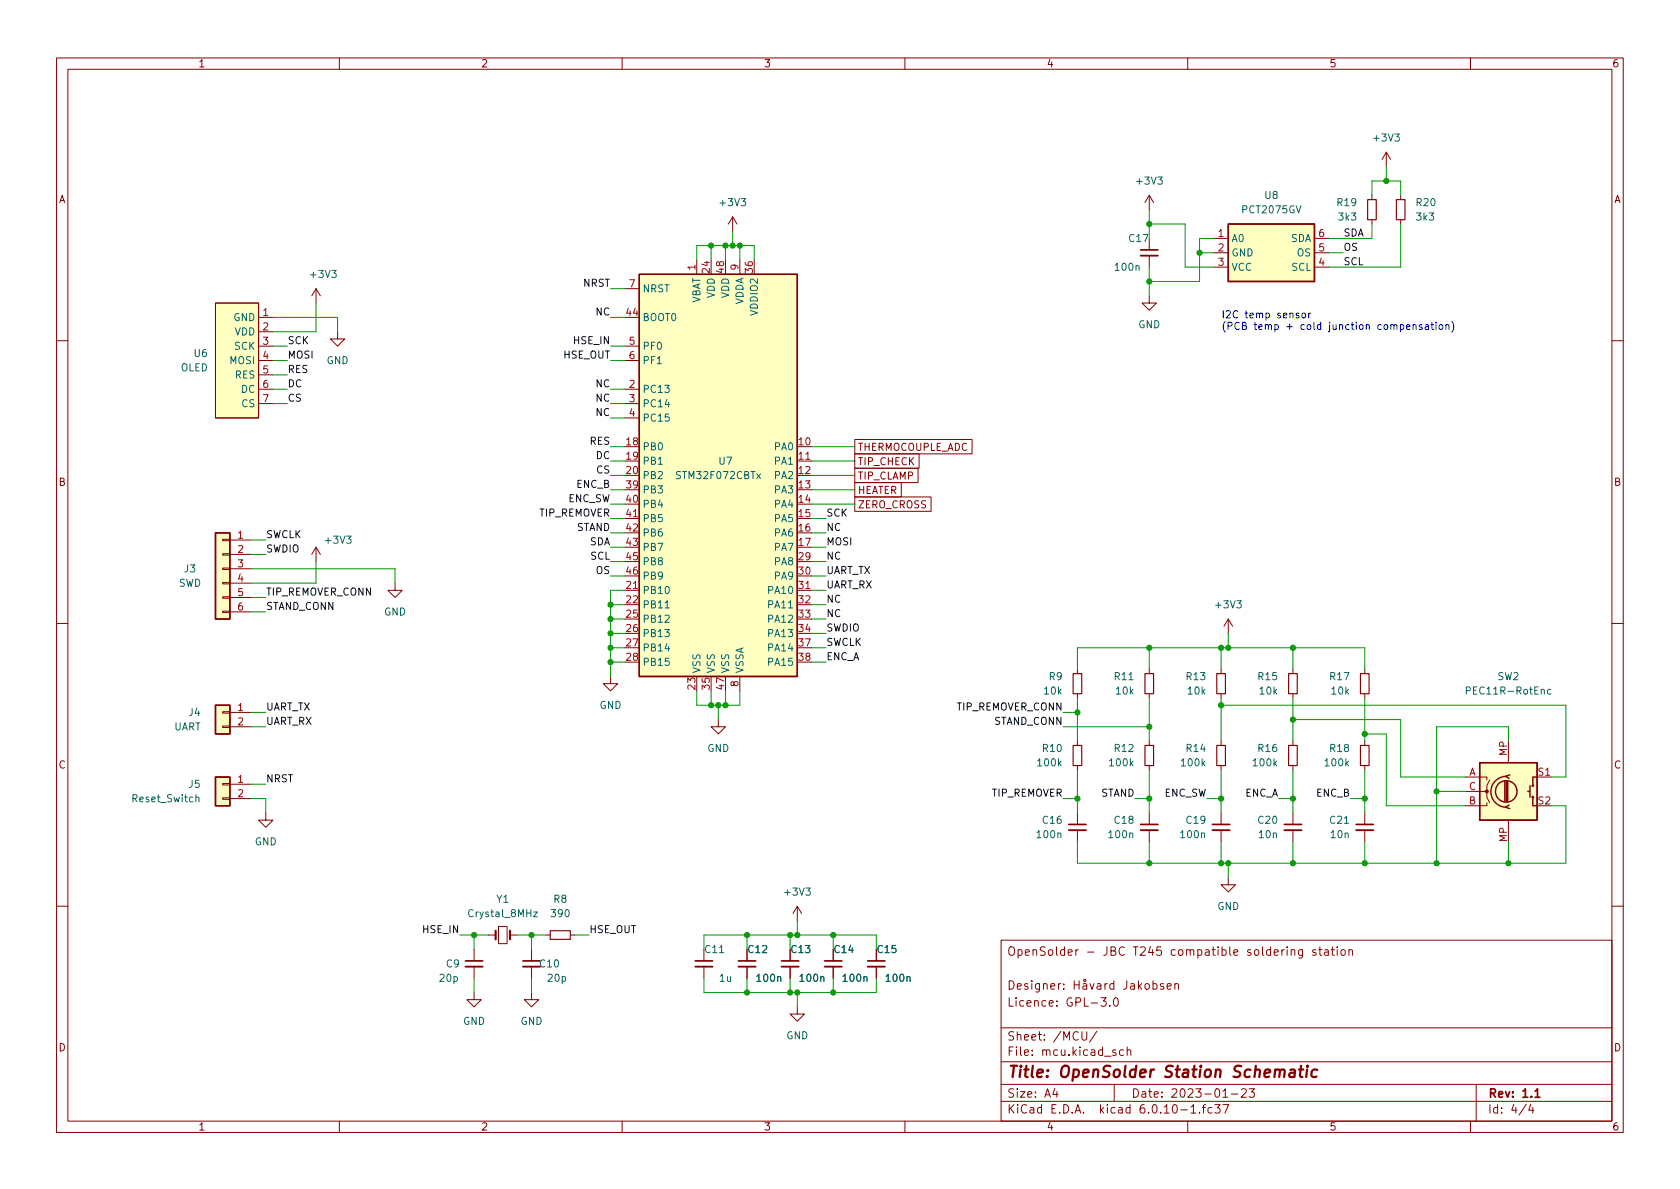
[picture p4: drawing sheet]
<svg xmlns="http://www.w3.org/2000/svg" width="297mm" height="210mm" viewBox="0 0 297 210" stroke-linecap="round" stroke-linejoin="round" font-family="sans-serif">
<g fill="none" stroke="#840000" stroke-width=".18">
<path d="M10 10.2h277v190.1h-277zM12 12.2h273v186.1h-273zM60 10.2v2M110 10.2v2M160 10.2v2M210 10.2v2M260 10.2v2M129.5 38.3l-.7 1.3M129.5 38.3v2.6M129.5 38.3l.8 1.3M203.2 34.5l.8 1.3M203.2 34.5v2.6"/>
<path d="M203.2 34.5l-.8 1.3M242.6 34.5v.8M242.6 38.9v.7M245.1 26.9l.8 1.3M245.1 26.9v2.6M245.1 26.9l-.8 1.3M247.6 34.5v.8M247.6 38.9v.7M38.1 53.6h7.6v20.3h-7.6zM45.7 56.1h2.6M45.7 58.7h2.6M55.9 51l-.8 1.3"/>
<path d="M55.9 51v2.6M55.9 51l.7 1.3M59.7 58.7v1.2h1.3l-1.3 1.3-1.3-1.3h1.3M110.5 51h2.5M123.2 46v2.5M130.8 46v2.5M203.2 52.3v1.3h1.3l-1.3 1.3-1.3-1.3h1.3M203.2 42.2v2M203.2 45.2v2M214.6 42.2h2.6M214.6 44.7h2.6M214.6 47.2h2.6"/>
<path d="M232.4 42.2h2.5M232.4 44.7h2.5M232.4 47.2h2.5M10 60.2h2M45.7 61.2h2.6M45.7 63.7h2.6M45.7 66.3h2.6M45.7 68.8h2.6M45.7 71.4h2.6M110.5 61.2h2.5M110.5 63.7h2.5M110.5 68.8h2.5"/>
<path d="M110.5 71.4h2.5M110.5 73.9h2.5M151.1 77.7h20.8v2.6h-20.8zM285 60.2h2M39.4 97.9h1.2v.3h-1.2zM39.4 95.4h1.2v.2h-1.2zM40.6 95.5h3.8M40.6 98h3.8M55.9 96.8v2.5M55.9 96.8l-.8 1.2M55.9 96.8l.7 1.2M110.5 91.7h2.5"/>
<path d="M141 81.5h2.5M151.1 80.3h11.4v2.5h-11.4zM151.1 82.8h11.2v2.5h-11.2zM151.1 85.3h8.3v2.6h-8.3zM151.1 87.9h13.5v2.5h-13.5zM10 110.2h2M39.4 108.1h1.2v.2h-1.2zM39.4 105.5h1.2v.3h-1.2zM39.4 103h1.2v.2h-1.2zM39.4 100.5h1.2v.2h-1.2zM40.6 100.6h3.8M40.6 103.1h3.8"/>
<path d="M40.6 105.7h3.8M40.6 108.2h3.8M69.8 103.1v1.3h1.3l-1.3 1.3-1.2-1.3h1.2M107.9 119.6v1.3h1.3l-1.3 1.3-1.2-1.3h1.2M110.5 104.4h2.5M130.8 119.6v2.6M141 104.4h2.5M190.5 118.4v.7M203.2 118.4v.7M215.9 118.4v.7M217.2 109.5l.7 1.2M217.2 109.5v2.5"/>
<path d="M217.2 109.5l-.8 1.2M228.6 118.4v.7M241.3 118.4v.7M285 110.2h2M39.4 138.6h1.2v.2h-1.2zM39.4 128.4h1.2v.2h-1.2zM39.4 125.9h1.2v.2h-1.2zM40.6 138.7h3.8M40.6 126h3.8M40.6 128.5h3.8M127 127.2v1.3h1.3l-1.3 1.3-1.3-1.3h1.3M190.5 122.7v.7"/>
<path d="M190.5 131.1v.7M190.5 135.4v.7M203.2 122.7v.7M203.2 131.1v.7M203.2 135.4v.7M215.9 122.7v.7M215.9 131.1v.7M215.9 135.4v.7M228.6 122.7v.7M228.6 131.1v.7M228.6 135.4v.7M241.3 122.7v.7"/>
<path d="M241.3 131.1v.7M241.3 135.4v.7M259.1 137.4h3.8v.5M259.1 139.9h3.8v1.1l.5 1M263.4 137.9l-.5 1v1h-.5M266.7 133.6v1.3M39.4 141.1h1.2v.2h-1.2zM40.6 141.2h3.8M47 143.8v1.2h1.3l-1.3 1.3-1.3-1.3h1.3M190.5 143.8v2M190.5 146.8v2M203.2 143.8v2"/>
<path d="M203.2 146.8v2M215.9 143.8v2M215.9 146.8v2M217.2 155.2v1.3h1.2l-1.2 1.2-1.3-1.2h1.3M228.6 143.8v2M228.6 146.8v2M241.3 143.8v2M241.3 146.8v2M262.9 142v.5h-3.8M266.7 145v1.3M10 160.2h2M83.8 175.5v1.3h-1.3l1.3 1.2 1.3-1.2h-1.3"/>
<path d="M83.8 167.9v2M83.8 170.9v2.1M86.4 165.3h1.2M88.1 163.8h1.6v3.1h-1.6zM90.2 165.3h1.2M94 175.5v1.3h1.2l-1.2 1.2-1.3-1.2h1.3M94 167.9v2M94 170.9v2.1M96.5 165.3h.8M100.8 165.3h.8M124.5 167.9v2M124.5 170.9v2.1"/>
<path d="M132.1 167.9v2M132.1 170.9v2.1M139.7 167.9v2M139.7 170.9v2.1M141 178v1.3h1.2l-1.2 1.3-1.3-1.3h1.3M141 160.3l.7 1.2M141 160.3v2.5M141 160.3l-.8 1.2M147.3 167.9v2M147.3 170.9v2.1M154.9 167.9v2M154.9 170.9v2.1"/>
<path d="M177 166.3h108v32h-108zM178.4 173.4a.76 .76 0 0 1 .9 .8 .76 .76 0 0 1-.9 .7zM179.9 174.4l.7-.1-.1-.3-.4-.1-.2 .2v.8h.6M181.7 174l-.3-.1-.3 .2 .1 .3 .5 .1v.4h-.6M182.4 173.4v.2M182.4 173.9v1M183.8 173.9v1.2l-.3 .3h-.4M183.8 174l-.4-.1-.3 .3v.4l.1 .3h.6M184.5 174.1l.2-.2 .4 .1v.9M184.5 173.9v1M185.8 174.4l.7-.1-.1-.3-.4-.1-.2 .2 .1 .8h.5M187.1 173.9v1"/>
<path d="M187.6 173.9l-.3 .1-.2 .2M188.1 174.8v.1M188.1 174v.1M189.9 173.4v1.5M189.9 174.1h.9M190.8 173.4v1.5M191.5 174h.6v.9M192.1 174.3l-.5 .1a.29 .29 0 0 0-.2 .2 .29 .29 0 0 0 .2 .3h.5M192.7 173.9l.4 1 .3-1M194 174h.6v.9M194.6 176.4h1l-.5 .6 .4 .1v.7l-.2 .1h-.4l-.3-.1M194.6 174.3l-.5 .1a.29 .29 0 0 0-.2 .2 .29 .29 0 0 0 .2 .3h.5"/>
<path d="M195.4 173.9v1M195.8 173.9l-.3 .1-.1 .2M196.2 177.8v.1M196.9 174l-.4-.1-.3 .3v.4l.2 .3h.5M196.9 173.4v1.5M197 176.6l.2-.2a.81 .81 0 0 1 .6 .7 .81 .81 0 0 1-.3 .8h-.1a.81 .81 0 0 1-.4-1.3zM199.2 173.4v1.1a.48 .48 0 0 1-.6 .4M199.9 174h.6l.1 .9M200.6 174.3l-.5 .1a.29 .29 0 0 0-.2 .2 .29 .29 0 0 0 .2 .3h.5M201.3 173.4v1.5M201.4 174.4l.5 .5M201.9 173.9l-.6 .6"/>
<path d="M202.6 174l.3-.1 .3 .3v.4l-.3 .3h-.3l-.2-.3v-.4zM203.9 174l.4-.1 .3 .3v.4l-.2 .3h-.5M203.9 173.4v1.5M205.7 174l-.3-.1-.3 .2 .1 .3 .5 .1v.4h-.6M206.4 174.4l.7-.1-.1-.3-.4-.1-.2 .2v.8h.6M207.7 174.1l.2-.2 .4 .1 .1 .9M207.7 173.9v1M227.6 167.4v.2M227.6 167.9v1M228.3 168.1l.2-.2 .4 .1v.9M228.3 167.9v1M230.3 167.9v1.2l-.3 .3h-.4"/>
<path d="M230.3 168l-.4-.1-.3 .3v.4l.1 .3h.6M232.6 168l-.3-.1-.2 .2v.3l.5 .1v.4h-.5M233.1 167.9h.6M233.4 167.4v1.3l.3 .2M234.2 168h.6l.1 .9M234.9 168.3l-.5 .1a.29 .29 0 0 0-.3 .2 .29 .29 0 0 0 .3 .3h.5M235.4 167.9h.5M235.6 167.4v1.3l.3 .2M236.4 167.4v.2M236.4 167.9v1M237.2 168l.4-.1 .3 .3v.4l-.3 .3h-.4l-.1-.3v-.4zM238.5 168.1l.2-.2 .4 .1v.9"/>
<path d="M238.5 167.9v1M285 160.2h2M60 198.3v2M110 198.3v2M160 198.3v2M177 194.8h108M177 191.8h108M177 187.8h108M177 181.8h108M186.5 192.5l-.4 1h1M186.9 193v1M191.3 182.4v1.2l.3 .3h.4l.1-.3v-1.2"/>
<path d="M193.9 182.4l-1.3 1.9M197 191.8v3M197.3 185.7l-.4-.1-.2 .2 .1 .3 .5 .1v.4h-.6M198.6 185.7l-.4-.1-.3 .3v.4l.2 .3h.5M199.3 185.8l.2-.2 .4 .1v.9M199.3 185.1v1.5M208.8 196.3h1.1M210 198.3v2M210.6 195.8l.4-.5v1.5M210.6 196.8h.8M212.1 196.7v.1M212.6 195.8h.5"/>
<path d="M213.1 195.3l-.3 .2v1.3M214.3 195.9l-.4-.1-.3 .3v.4l.1 .3h.6M214.8 195.3h.9l-.5 .6 .4 .1v.7l-.2 .1h-.4l-.2-.1M216.2 195.3h1l-.6 1.5M216.2 194h.9M217.7 193.5h1.2M219.5 192.7l.6-.2 .2 .2 .1 .3-1 1h1M220.9 192.5h.9l-.5 .6 .4 .1v.7l-.2 .1h-.4l-.2-.1M260 198.3v2M261 191.8v6.5M269.9 195.3l-1.3 1.9M270.6 195.3l-.3 1h.9"/>
<path d="M271 195.8v1"/>
<circle cx="191.8" cy="173.4" r=".21"/>
</g>
<g fill="none" stroke="#840000" stroke-width=".3">
<path d="M201.7 44.2h3M189 145.8h3M201.7 145.8h3M214.4 145.8h3M227.1 145.8h3M239.8 145.8h3M82.3 169.9h3M92.5 169.9h3M122.9 169.9h3.1M130.6 169.9h3M138.2 169.9h3M145.8 169.9h3"/>
<path d="M153.4 169.9h3.1M271.4 193l.4-.5v1.5M271.4 194h.9"/>
</g>
<path d="M228.1 189.2l.2-.1 .6 .1-.1 1.3M229 189.6l-.7 .1a.4 .4 0 0 0-.4 .3 .4 .4 0 0 0 .3 .5l.7-.1M229.7 189.1h.7M230 188.5l-.2 1.7 .1 .2 .4 .1M231.1 189.1l-.2 1.4M231.2 188.5l-.1 .1 .1 .1 .1-.1-.1-.1v.2M232.9 189.2a.66 .66 0 0 0-1 .3l-.1 .6 .2 .3 .2 .1 .6-.1" fill="none" stroke="#840000" stroke-width=".4"/>
<g fill="none" stroke="#840000" stroke-width=".2">
<path d="M241.8 35.3h1.5v3.6h-1.5zM246.9 35.3h1.5v3.6h-1.5zM189.7 119.1h1.6v3.6h-1.6zM202.4 119.1h1.6v3.6h-1.6zM215.1 119.1h1.6v3.6h-1.6zM227.8 119.1h1.6v3.6h-1.6zM240.5 119.1h1.6v3.6h-1.6zM189.7 131.8h1.6v3.6h-1.6zM202.4 131.8h1.6v3.6h-1.6zM215.1 131.8h1.6v3.6h-1.6zM227.8 131.8h1.6v3.6h-1.6zM240.5 131.8h1.6v3.6h-1.6z"/>
<path d="M97.3 164.6h3.5v1.5h-3.5z"/>
</g>
<g fill="#ffffc2" stroke="#ffffc2" stroke-width=".18">
<path d="M38.1 53.6h7.6v20.3h-7.6z"/>
<path d="M261.6 134.9h10.2v10.1h-10.2z"/>
<path d="M217.2 39.6h15.2v10.2h-15.2z"/>
<path d="M38.1 137.4h2.5v5.1h-2.5z"/>
<path d="M38.1 94.2h2.5v15.3h-2.5z"/>
<path d="M113 48.5h28v71.1h-28z"/>
<path d="M38.1 124.7h2.5v5.1h-2.5z"/>
</g>
<g fill="none" stroke="#840000" stroke-width=".25">
<path d="M217.2 39.6h15.2v10.2h-15.2zM113 48.5h28v71.1h-28zM38.1 94.2h2.5v15.3h-2.5zM38.1 137.4h2.5v5.1h-2.5zM38.1 124.7h2.5v5.1h-2.5zM261.6 134.9h10.2v10.1h-10.2zM266.1 138.2v3.5M266.3 137.3a2.73 2.73 0 0 0-2.7 2.7 2.73 2.73 0 0 0 2.7 2.7M266.3 138.2v3.5M266.6 138.2v3.5M267 137l-.8 .3 .6 .4M270.1 139.9h.4"/>
<path d="M270.5 138.9v2.1M271.8 137.4h-.8v1.5M266.8 142.4l-.6 .3 .8 .3M271 141v1.5h.8"/>
<circle cx="266.3" cy="139.9" r="1.9"/>
<circle cx="271" cy="138.9" r=".13"/>
<circle cx="271" cy="141" r=".13"/>
</g>
<circle cx="262.9" cy="139.9" r=".25" fill="#840000" stroke="#840000" stroke-width=".18"/>
<path d="M117.6 107.5h.7M259.3 122.1h.6l.1-.2-.1-.3-.6-.1v1.2M274.2 122l-.4-.1-.2 .2 .1 .6h.5M34.6 141.1l.2-.2 .3 .1 .1 .8M94.3 161.3h.7l-.7 .8h.7" fill="none" stroke="#006464" stroke-width=".18"/>
<path d="M87.6 164.6v1.5M90.2 164.6v1.5" fill="none" stroke="#840000" stroke-width=".38"/>
<g fill="none" stroke="#840000" stroke-width=".33">
<path d="M201.7 45.2h3M189 146.8h3M201.7 146.8h3M214.4 146.8h3M227.1 146.8h3M239.8 146.8h3M82.3 170.9h3M92.5 170.9h3M122.9 170.9h3.1M130.6 170.9h3M138.2 170.9h3M145.8 170.9h3"/>
<path d="M153.4 170.9h3.1"/>
</g>
<g fill="none" stroke="#0000c2" stroke-width=".18">
<path d="M229.6 55.4h-.3l-.1 .1v.2l.4 .2v.3h-.4M230.3 55.4h.3l.3 .2v.4l-.3 .2h-.3l-.1-.2zM231.4 55.4v.8M231.8 55.4l-.4 .2M248.7 57.8l.6-.1-.1-.2-.3-.1-.2 .2 .1 .6h.4M249.8 57.5l.2-.1 .3 .1 .1 .8M249.8 57.4v.9M251.4 57.5l-.3-.1-.2 .2 .1 .2 .4 .1v.3h-.5M252 57.5h.5l.1 .8M252.6 57.7l-.5 .1-.1 .2 .1 .3 .5-.1M253 57.4h.5M253.2 57v1.1l.3 .2"/>
<path d="M253.9 57v.1M253.9 57.4v.9M254.6 57.5l.3-.1 .2 .3v.3l-.2 .3-.3-.1-.2-.2zM255.6 57.5l.2-.1 .3 .1 .1 .8M255.6 57.4v.9M256.7 56.8a1.46 1.46 0 0 1 0 1.9"/>
</g>
<g fill="none" stroke="#009600" stroke-width=".18">
<path d="M203.2 37.1v5.1M203.2 39.6h6.3v7.6h5.1M242.6 39.6v2.6h-7.7M242.6 34.5v-2.5h5v2.5M245.1 29.5v2.5M247.6 39.6v7.6h-12.7M48.3 56.1h11.4v2.6M55.9 53.6v5.1h-7.6M107.9 56.1h2.6M107.9 51h2.6M123.2 46v-2.6h10.1v2.6M125.7 43.4v2.6"/>
<path d="M128.3 43.4v2.6M129.5 40.9v2.5M130.8 43.4v2.6M203.2 47.2v5.1M212.1 44.7h2.5M214.6 42.2h-2.5v7.6h-8.9M234.9 44.7h2.6M48.3 63.7h2.5M48.3 71.4h2.5M48.3 68.8h2.5M48.3 66.3h2.5M48.3 61.2h2.5"/>
<path d="M107.9 63.7h2.6M107.9 71.4h2.6M107.9 73.9h2.6M107.9 79h2.6M107.9 68.8h2.6M107.9 61.2h2.6M143.5 79h7.6M44.4 98h2.6M44.4 95.5h2.6M55.9 99.3v3.8h-11.5M107.9 99.3h2.6M107.9 89.1h2.6"/>
<path d="M107.9 91.7h2.6M107.9 81.5h2.6M107.9 94.2h2.6M107.9 96.8h2.6M107.9 86.6h2.6M107.9 84.1h2.6M143.5 99.3h2.5M143.5 89.1h7.6M143.5 91.7h2.5M143.5 81.5h7.6M143.5 94.2h2.5M143.5 96.8h2.5"/>
<path d="M143.5 86.6h7.6M143.5 84.1h7.6M44.4 105.7h2.6M44.4 108.2h2.6M44.4 100.6h25.4v2.5M107.9 114.5h2.6M107.9 112h2.6M107.9 109.5h2.6M107.9 101.8h2.6M107.9 106.9h2.6M107.9 117.1h2.6M110.5 104.4h-2.6v15.2"/>
<path d="M143.5 114.5h2.5M143.5 112h2.5M143.5 109.5h2.5M143.5 101.8h2.5M143.5 104.4h2.5M143.5 106.9h2.5M143.5 117.1h2.5M190.5 118.4v-3.9h50.8v3.9M203.2 114.5v3.9M215.9 114.5v3.9M217.2 112v2.5M228.6 114.5v3.9"/>
<path d="M44.4 126h2.6M44.4 128.5h2.6M44.4 138.7h2.6M123.2 122.2v2.5h7.6v-2.5M125.7 122.2v2.5M127 124.7v2.5M128.3 122.2v2.5M188 126h2.5M188 128.5h15.2M190.5 123.4v7.7M190.5 136.1v7.7M203.2 123.4v7.7"/>
<path d="M203.2 136.1v7.7M215.9 123.4v7.7M215.9 136.1v7.7M215.9 124.7h61v12.7h-2.6M228.6 127.2h19v10.2h11.5M228.6 123.4v7.7M228.6 136.1v7.7M241.3 129.8h3.8v12.7h14M241.3 123.4v7.7M241.3 136.1v7.7M254 139.9h5.1M266.7 131.1v-2.6h-12.7v24.1"/>
<path d="M44.4 141.2h2.6v2.6M188 141.2h2.5M200.7 141.2h2.5M203.2 148.8v3.8M213.4 141.2h2.5M215.9 148.8v3.8M217.2 152.6v2.6M226.1 141.2h2.5M228.6 148.8v3.8M238.8 141.2h2.5M241.3 148.8v3.8M266.7 148.8v3.8"/>
<path d="M274.3 142.5h2.6v10.1h-86.4v-3.8M81.3 165.3h5.1M83.8 165.3v2.6M83.8 173v2.5M91.4 165.3h5.1M94 165.3v2.6M94 173v2.5M101.6 165.3h2.5M124.5 167.9v-2.6h30.4v2.6M124.5 173v2.5h30.4v-2.5M132.1 165.3v2.6M132.1 173v2.5"/>
<path d="M139.7 165.3v2.6M139.7 173v2.5M141 162.8v2.5M141 175.5v2.5M147.3 165.3v2.6M147.3 173v2.5"/>
</g>
<g fill="#009600" stroke="#009600" stroke-width=".18">
<circle cx="141" cy="165.3" r=".46"/>
<circle cx="139.7" cy="165.3" r=".46"/>
<circle cx="94" cy="165.3" r=".46"/>
<circle cx="132.1" cy="165.3" r=".46"/>
<circle cx="83.8" cy="165.3" r=".46"/>
<circle cx="128.3" cy="43.4" r=".46"/>
<circle cx="129.5" cy="43.4" r=".46"/>
<circle cx="125.7" cy="43.4" r=".46"/>
<circle cx="130.8" cy="43.4" r=".46"/>
<circle cx="107.9" cy="109.5" r=".46"/>
<circle cx="107.9" cy="106.9" r=".46"/>
<circle cx="107.9" cy="112" r=".46"/>
<circle cx="132.1" cy="175.5" r=".46"/>
<circle cx="147.3" cy="175.5" r=".46"/>
<circle cx="147.3" cy="165.3" r=".46"/>
<circle cx="190.5" cy="141.2" r=".46"/>
<circle cx="203.2" cy="152.6" r=".46"/>
<circle cx="141" cy="175.5" r=".46"/>
<circle cx="139.7" cy="175.5" r=".46"/>
<circle cx="107.9" cy="114.5" r=".46"/>
<circle cx="107.9" cy="117.1" r=".46"/>
<circle cx="128.3" cy="124.7" r=".46"/>
<circle cx="127" cy="124.7" r=".46"/>
<circle cx="125.7" cy="124.7" r=".46"/>
<circle cx="215.9" cy="124.7" r=".46"/>
<circle cx="228.6" cy="127.2" r=".46"/>
<circle cx="203.2" cy="128.5" r=".46"/>
<circle cx="217.2" cy="114.5" r=".46"/>
<circle cx="215.9" cy="114.5" r=".46"/>
<circle cx="203.2" cy="114.5" r=".46"/>
<circle cx="190.5" cy="126" r=".46"/>
<circle cx="228.6" cy="114.5" r=".46"/>
<circle cx="217.2" cy="152.6" r=".46"/>
<circle cx="228.6" cy="152.6" r=".46"/>
<circle cx="215.9" cy="141.2" r=".46"/>
<circle cx="215.9" cy="152.6" r=".46"/>
<circle cx="203.2" cy="141.2" r=".46"/>
<circle cx="228.6" cy="141.2" r=".46"/>
<circle cx="241.3" cy="152.6" r=".46"/>
<circle cx="266.7" cy="152.6" r=".46"/>
<circle cx="254" cy="152.6" r=".46"/>
<circle cx="241.3" cy="141.2" r=".46"/>
<circle cx="254" cy="139.9" r=".46"/>
<circle cx="241.3" cy="129.8" r=".46"/>
<circle cx="203.2" cy="39.6" r=".46"/>
<circle cx="212.1" cy="44.7" r=".46"/>
<circle cx="245.1" cy="32" r=".46"/>
<circle cx="203.2" cy="49.8" r=".46"/>
</g>
<text font-size="2.8" fill="#840000" x="178" y="190.6">Title: OpenSolder Station Schematic</text>
<g font-size="2.1" fill="#840000">
<text x="178" y="169">OpenSolder - JBC T245 compatible soldering station</text>
<text x="178" y="178">Licence: GPL-3.0</text>
<text x="178" y="184">Sheet: /MCU/</text>
<text x="178" y="186.7">File: mcu.kicad_sch</text>
<text x="178" y="196.9">KiCad E.D.A. kicad 6.0.10-1.fc37</text>
<text x="178" y="194.1">Size: A4</text>
<text x="200" y="194.1">Date: 2023-01-23</text>
<text x="263" y="194.1">Rev: 1.1</text>
<text x="263" y="196.9">Id: 4/4</text>
</g>
<g font-size="1.8" fill="#840000">
<text x="35" y="11.9">1</text>
<text x="85" y="11.9">2</text>
<text x="135" y="11.9">3</text>
<text x="185" y="11.9">4</text>
<text x="235" y="11.9">5</text>
<text x="285" y="11.9">6</text>
<text x="10.3" y="35.9">A</text>
<text x="285.3" y="35.9">A</text>
<text x="151.6" y="82.3">TIP_CHECK</text>
<text x="151.6" y="79.7">THERMOCOUPLE_ADC</text>
<text x="10.3" y="85.9">B</text>
<text x="151.6" y="84.8">TIP_CLAMP</text>
<text x="151.6" y="87.3">HEATER</text>
<text x="151.6" y="89.9">ZERO_CROSS</text>
<text x="285.3" y="85.9">B</text>
<text x="10.3" y="135.9">C</text>
<text x="285.3" y="135.9">C</text>
<text x="10.3" y="185.9">D</text>
<text x="285.3" y="185.9">D</text>
<text x="35" y="199.9">1</text>
<text x="85" y="199.9">2</text>
<text x="135" y="199.9">3</text>
<text x="185" y="199.9">4</text>
<text x="235" y="199.9">5</text>
<text x="285" y="199.9">6</text>
</g>
<g font-size="1.8" fill="#006464">
<text x="243" y="25">+3V3</text>
<text x="201.1" y="32.6">+3V3</text>
<text x="223.7" y="35.2">U8</text>
<text x="127.5" y="36.4">+3V3</text>
<text x="219.8" y="37.7">PCT2075GV</text>
<text x="236.5" y="36.4">R19</text>
<text x="236.8" y="39">3k3</text>
<text x="250.5" y="36.4">R20</text>
<text x="250.5" y="39">3k3</text>
<text x="197.3" y="47.9">100n</text>
<text x="199.7" y="42.8">C17</text>
<text x="217.7" y="42.8">A0</text>
<text x="217.7" y="45.3">GND</text>
<text x="217.7" y="47.9">VCC</text>
<text x="228.2" y="42.8">SDA</text>
<text x="228.4" y="47.9">SCL</text>
<text x="229.3" y="45.3">OS</text>
<text x="55.1" y="49.1">+3V3</text>
<text x="113.5" y="51.7">NRST</text>
<text x="123.8" y="53.8" transform="rotate(-90 123.8 53.8)">VBAT</text>
<text x="126.4" y="52.8" transform="rotate(-90 126.4 52.8)">VDD</text>
<text x="128.9" y="52.8" transform="rotate(-90 128.9 52.8)">VDD</text>
<text x="41.3" y="56.8">GND</text>
<text x="41.5" y="59.3">VDD</text>
<text x="113.5" y="56.8">BOOT0</text>
<text x="131.4" y="54" transform="rotate(-90 131.4 54)">VDDA</text>
<text x="134" y="55.6" transform="rotate(-90 134 55.6)">VDDIO2</text>
<text x="201.2" y="58">GND</text>
<text x="31.9" y="65.7">OLED</text>
<text x="34.4" y="63.1">U6</text>
<text x="40.7" y="64.4">MOSI</text>
<text x="41.5" y="61.8">SCK</text>
<text x="57.7" y="64.4">GND</text>
<text x="113.5" y="61.8">PF0</text>
<text x="113.5" y="64.4">PF1</text>
<text x="41.6" y="66.9">RES</text>
<text x="42.7" y="69.5">DC</text>
<text x="113.5" y="69.5">PC13</text>
<text x="42.8" y="72">CS</text>
<text x="113.5" y="72">PC14</text>
<text x="113.5" y="74.5">PC15</text>
<text x="113.5" y="79.6">PB0</text>
<text x="113.5" y="82.2">PB1</text>
<text x="127.1" y="82.2">U7</text>
<text x="137" y="79.6">PA0</text>
<text x="137" y="82.2">PA1</text>
<text x="113.5" y="84.7">PB2</text>
<text x="113.5" y="87.2">PB3</text>
<text x="113.5" y="89.8">PB4</text>
<text x="119.8" y="84.7">STM32F072CBTx</text>
<text x="137" y="84.7">PA2</text>
<text x="137" y="87.2">PA3</text>
<text x="137" y="89.8">PA4</text>
<text x="113.5" y="92.3">PB5</text>
<text x="113.5" y="94.9">PB6</text>
<text x="137" y="92.3">PA5</text>
<text x="137" y="94.9">PA6</text>
<text x="32.6" y="101.2">J3</text>
<text x="57.7" y="96.1">+3V3</text>
<text x="113.5" y="97.4">PB7</text>
<text x="113.5" y="99.9">PB8</text>
<text x="137" y="97.4">PA7</text>
<text x="137" y="99.9">PA8</text>
<text x="31.5" y="103.8">SWD</text>
<text x="113.5" y="105">PB10</text>
<text x="113.5" y="107.6">PB11</text>
<text x="113.5" y="102.5">PB9</text>
<text x="136" y="105">PA10</text>
<text x="136" y="107.6">PA11</text>
<text x="137" y="102.5">PA9</text>
<text x="215.1" y="107.6">+3V3</text>
<text x="67.9" y="108.8">GND</text>
<text x="113.5" y="110.1">PB12</text>
<text x="113.5" y="112.6">PB13</text>
<text x="136" y="110.1">PA12</text>
<text x="136" y="112.6">PA13</text>
<text x="113.5" y="115.2">PB14</text>
<text x="113.5" y="117.7">PB15</text>
<text x="123.8" y="119.1" transform="rotate(-90 123.8 119.1)">VSS</text>
<text x="126.4" y="119.1" transform="rotate(-90 126.4 119.1)">VSS</text>
<text x="128.9" y="119.1" transform="rotate(-90 128.9 119.1)">VSS</text>
<text x="131.4" y="119.1" transform="rotate(-90 131.4 119.1)">VSSA</text>
<text x="136" y="115.2">PA14</text>
<text x="136" y="117.7">PA15</text>
<text x="106" y="125.3">GND</text>
<text x="184.7" y="122.8">10k</text>
<text x="185.5" y="120.3">R9</text>
<text x="197.1" y="120.3">R11</text>
<text x="197.4" y="122.8">10k</text>
<text x="209.8" y="120.3">R13</text>
<text x="210.1" y="122.8">10k</text>
<text x="222.5" y="120.3">R15</text>
<text x="222.8" y="122.8">10k</text>
<text x="235.2" y="120.3">R17</text>
<text x="235.5" y="122.8">10k</text>
<text x="259.9" y="122.8">PEC11R-RotEnc</text>
<text x="264.8" y="120.3">SW2</text>
<text x="30.7" y="129.2">UART</text>
<text x="33.4" y="126.6">J4</text>
<text x="125" y="133">GND</text>
<text x="183.6" y="135.5">100k</text>
<text x="184.4" y="133">R10</text>
<text x="196.3" y="135.5">100k</text>
<text x="197.1" y="133">R12</text>
<text x="209" y="135.5">100k</text>
<text x="209.8" y="133">R14</text>
<text x="221.7" y="135.5">100k</text>
<text x="222.5" y="133">R16</text>
<text x="234.4" y="135.5">100k</text>
<text x="235.2" y="133">R18</text>
<text x="23.6" y="141.9">Reset_Switch</text>
<text x="33.4" y="139.3">J5</text>
<text x="45" y="149.5">GND</text>
<text x="183.5" y="148.2">100n</text>
<text x="184.4" y="145.7">C16</text>
<text x="196.2" y="148.2">100n</text>
<text x="197.1" y="145.7">C18</text>
<text x="208.9" y="148.2">100n</text>
<text x="209.8" y="145.7">C19</text>
<text x="222.5" y="145.7">C20</text>
<text x="222.7" y="148.2">10n</text>
<text x="235.2" y="145.7">C21</text>
<text x="235.4" y="148.2">10n</text>
<text x="87.8" y="159.6">Y1</text>
<text x="97.9" y="159.6">R8</text>
<text x="138.9" y="158.4">+3V3</text>
<text x="215.2" y="160.9">GND</text>
<text x="83.1" y="162.2">Crystal_8MHz</text>
<text x="97.6" y="162.2">390</text>
<text x="77.8" y="173.6">20p</text>
<text x="78.9" y="171.1">C9</text>
<text x="95.5" y="171.1">C10</text>
<text x="96.9" y="173.6">20p</text>
<text x="124.7" y="168.5">C11</text>
<text x="127.2" y="173.6">1u</text>
<text x="132.3" y="168.5">C12</text>
<text x="133.9" y="173.6">100n</text>
<text x="140" y="168.5">C13</text>
<text x="141.6" y="173.6">100n</text>
<text x="147.6" y="168.5">C14</text>
<text x="149.2" y="173.6">100n</text>
<text x="155.2" y="168.5">C15</text>
<text x="156.8" y="173.6">100n</text>
<text x="81.9" y="181.2">GND</text>
<text x="92" y="181.2">GND</text>
<text x="139" y="183.8">GND</text>
</g>
<g font-size="1.8" fill="#a90000">
<text x="215.4" y="41.9">1</text>
<text x="233.2" y="41.9">6</text>
<text x="122.9" y="47.7" transform="rotate(-90 122.9 47.7)">1</text>
<text x="130.6" y="47.7" transform="rotate(-90 130.6 47.7)">9</text>
<text x="215.4" y="44.4">2</text>
<text x="215.4" y="47">3</text>
<text x="233.2" y="47">4</text>
<text x="233.2" y="44.4">5</text>
<text x="111.3" y="50.8">7</text>
<text x="125.5" y="48.2" transform="rotate(-90 125.5 48.2)">24</text>
<text x="128" y="48.2" transform="rotate(-90 128 48.2)">48</text>
<text x="133.1" y="48.2" transform="rotate(-90 133.1 48.2)">36</text>
<text x="46.5" y="55.9">1</text>
<text x="46.5" y="58.4">2</text>
<text x="110.8" y="55.9">44</text>
<text x="46.5" y="61">3</text>
<text x="46.5" y="63.5">4</text>
<text x="111.3" y="61">5</text>
<text x="111.3" y="63.5">6</text>
<text x="46.5" y="66">5</text>
<text x="46.5" y="68.6">6</text>
<text x="46.5" y="71.1">7</text>
<text x="111.3" y="68.6">2</text>
<text x="111.3" y="71.1">3</text>
<text x="111.3" y="73.7">4</text>
<text x="110.8" y="78.7">18</text>
<text x="110.8" y="81.3">19</text>
<text x="110.8" y="83.8">20</text>
<text x="141.3" y="78.7">10</text>
<text x="141.3" y="81.3">11</text>
<text x="141.3" y="83.8">12</text>
<text x="110.8" y="86.4">39</text>
<text x="110.8" y="88.9">40</text>
<text x="141.3" y="86.4">13</text>
<text x="141.3" y="88.9">14</text>
<text x="42.1" y="95.2">1</text>
<text x="110.8" y="91.4">41</text>
<text x="110.8" y="94">42</text>
<text x="141.3" y="91.4">15</text>
<text x="141.3" y="94">16</text>
<text x="42.1" y="97.8">2</text>
<text x="42.1" y="100.3">3</text>
<text x="110.8" y="96.5">43</text>
<text x="110.8" y="99.1">45</text>
<text x="110.8" y="101.6">46</text>
<text x="141.3" y="96.5">17</text>
<text x="141.3" y="99.1">29</text>
<text x="141.3" y="101.6">30</text>
<text x="42.1" y="102.9">4</text>
<text x="42.1" y="105.4">5</text>
<text x="42.1" y="107.9">6</text>
<text x="110.8" y="104.1">21</text>
<text x="110.8" y="106.7">22</text>
<text x="141.3" y="104.1">31</text>
<text x="141.3" y="106.7">32</text>
<text x="110.8" y="109.2">25</text>
<text x="110.8" y="111.8">26</text>
<text x="141.3" y="109.2">33</text>
<text x="141.3" y="111.8">34</text>
<text x="110.8" y="114.3">27</text>
<text x="110.8" y="116.8">28</text>
<text x="141.3" y="114.3">37</text>
<text x="141.3" y="116.8">38</text>
<text x="42.1" y="125.7">1</text>
<text x="122.9" y="121.9" transform="rotate(-90 122.9 121.9)">23</text>
<text x="125.5" y="121.9" transform="rotate(-90 125.5 121.9)">35</text>
<text x="128" y="121.9" transform="rotate(-90 128 121.9)">47</text>
<text x="130.6" y="121.4" transform="rotate(-90 130.6 121.4)">8</text>
<text x="42.1" y="128.3">2</text>
<text x="259.7" y="137.2">A</text>
<text x="266.4" y="133.7" transform="rotate(-90 266.4 133.7)">MP</text>
<text x="272" y="137.2">S1</text>
<text x="42.1" y="138.4">1</text>
<text x="42.1" y="141">2</text>
<text x="259.7" y="142.2">B</text>
<text x="259.7" y="139.7">C</text>
<text x="272" y="142.2">S2</text>
<text x="266.4" y="148.9" transform="rotate(-90 266.4 148.9)">MP</text>
</g>
<g font-size="1.8" fill="#0f0f0f">
<text x="237.5" y="41.8">SDA</text>
<text x="237.5" y="44.3">OS</text>
<text x="237.5" y="46.9">SCL</text>
<text x="103.1" y="50.7">NRST</text>
<text x="105.4" y="55.8">NC</text>
<text x="50.8" y="63.4">MOSI</text>
<text x="50.8" y="65.9">RES</text>
<text x="50.8" y="60.9">SCK</text>
<text x="99.6" y="63.4">HSE_OUT</text>
<text x="101.6" y="60.9">HSE_IN</text>
<text x="50.8" y="71">CS</text>
<text x="50.8" y="68.5">DC</text>
<text x="105.4" y="71">NC</text>
<text x="105.4" y="68.5">NC</text>
<text x="105.4" y="73.6">NC</text>
<text x="104.3" y="78.6">RES</text>
<text x="105.4" y="81.2">DC</text>
<text x="105.5" y="83.7">CS</text>
<text x="100.4" y="88.8">ENC_SW</text>
<text x="102" y="86.3">ENC_B</text>
<text x="47" y="95.1">SWCLK</text>
<text x="95.3" y="91.3">TIP_REMOVER</text>
<text x="101.9" y="93.9">STAND</text>
<text x="146" y="91.3">SCK</text>
<text x="146" y="93.9">NC</text>
<text x="47" y="97.7">SWDIO</text>
<text x="104.2" y="96.4">SDA</text>
<text x="104.4" y="99">SCL</text>
<text x="105.4" y="101.5">OS</text>
<text x="146" y="101.5">UART_TX</text>
<text x="146" y="96.4">MOSI</text>
<text x="146" y="99">NC</text>
<text x="47" y="105.3">TIP_REMOVER_CONN</text>
<text x="47" y="107.8">STAND_CONN</text>
<text x="146" y="104">UART_RX</text>
<text x="146" y="106.6">NC</text>
<text x="146" y="109.1">NC</text>
<text x="146" y="111.7">SWDIO</text>
<text x="146" y="114.2">SWCLK</text>
<text x="146" y="116.7">ENC_A</text>
<text x="47" y="125.6">UART_TX</text>
<text x="169.1" y="125.6">TIP_REMOVER_CONN</text>
<text x="47" y="128.2">UART_RX</text>
<text x="175.7" y="128.2">STAND_CONN</text>
<text x="47" y="138.3">NRST</text>
<text x="175.3" y="140.9">TIP_REMOVER</text>
<text x="194.6" y="140.9">STAND</text>
<text x="205.8" y="140.9">ENC_SW</text>
<text x="220.1" y="140.9">ENC_A</text>
<text x="232.8" y="140.9">ENC_B</text>
<text x="74.9" y="165">HSE_IN</text>
<text x="104.1" y="165">HSE_OUT</text>
</g>
<g font-size="1.8" fill="#0000c2">
<text x="215.9" y="56.3">I2C temp sensor</text>
<text x="215.9" y="58.3">(PCB temp + cold junction compensation)</text>
</g>
</svg>
